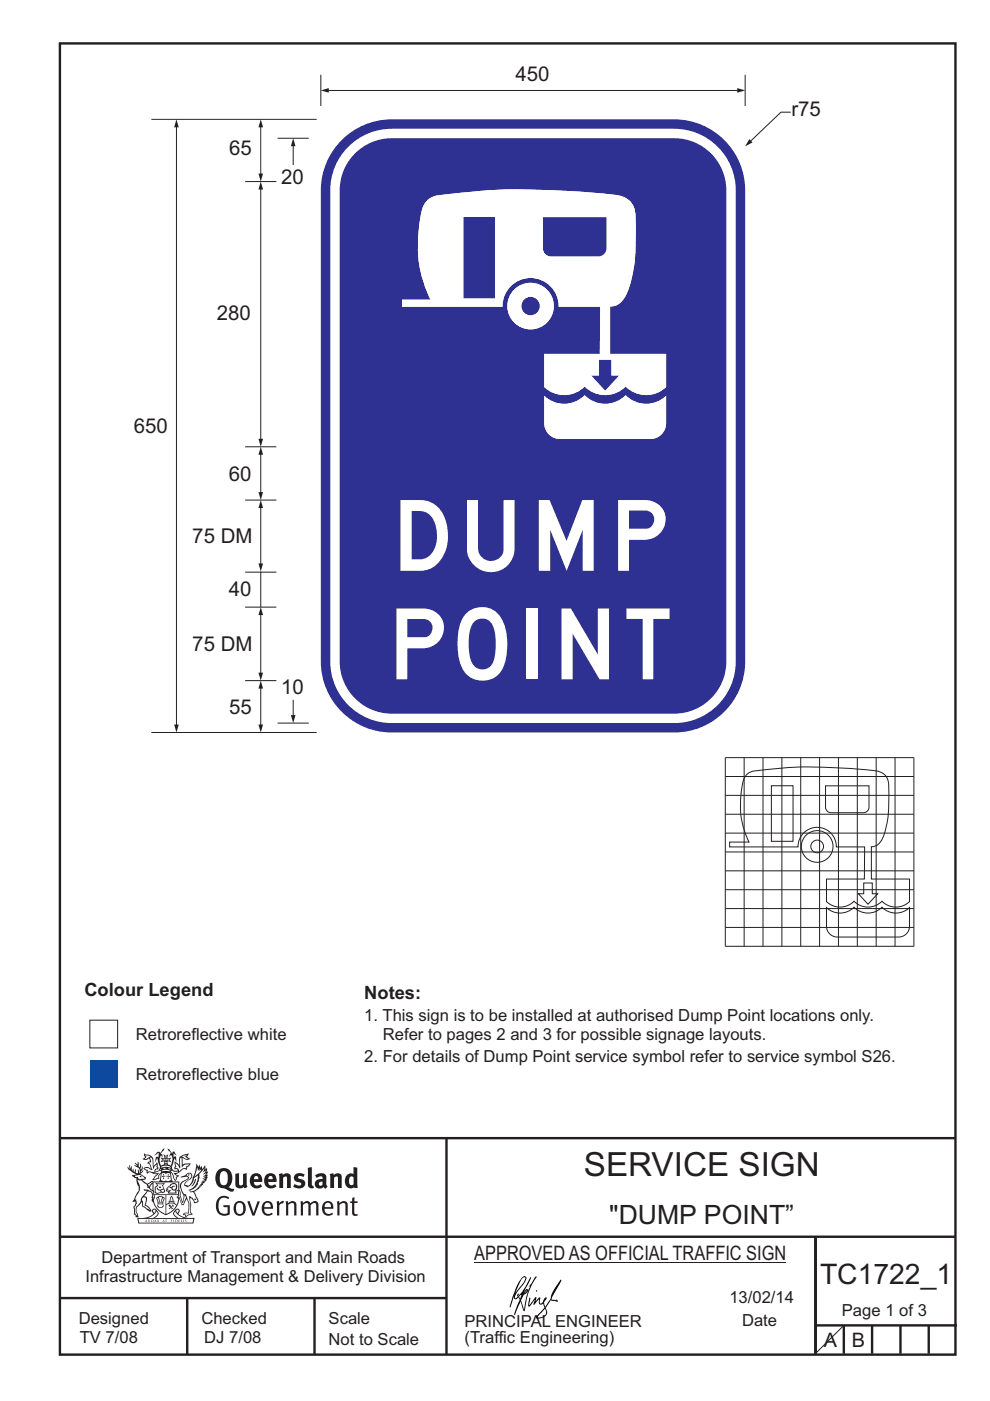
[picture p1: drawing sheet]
<svg xmlns="http://www.w3.org/2000/svg" width="210mm" height="297mm" viewBox="0 0 210 297" stroke-linecap="round" stroke-linejoin="round" font-family="sans-serif">
<g fill="none" stroke="#231f20" stroke-width=".51">
<path d="M12.7 9.2h190v278h-190zM12.7 241.3h189.9M94.7 241.4v45.8M12.7 275.2h82M12.7 262.2h190.1M39.7 275.2v12M66.7 275.2v12M173 262.2v24.8M173 281h30M179 281v6M185 281v6M191 281v6"/>
<path d="M197 281v6"/>
</g>
<path d="M100.6 267.7h66.2" fill="none" stroke="#231f20" stroke-width=".21"/>
<g fill="#231f20">
<path d="M47 248.5a2.55 2.55 0 0 0 0 2.7l.3 .1a.81 .81 0 0 0 1-.9v-.6a1.04 1.04 0 0 0-1.1-1.5zM46.3 248.1a1.82 1.82 0 0 1 2.1-.2 1.82 1.82 0 0 1 .9 1.9 2.29 2.29 0 0 1-.8 1.9l.7 .3h.5l-.2 .6a2.87 2.87 0 0 1-2-.7 2.12 2.12 0 0 1-1.7-3.1z" fill-rule="evenodd"/>
<path d="M49.9 248.9l.8-.2v2a.46 .46 0 0 0 .2 .6 .46 .46 0 0 0 .7-.2v-2.2l.7-.2v2.4l.2 .5-.6 .4-.2-.3a1.02 1.02 0 0 1-1.2 .2 1.02 1.02 0 0 1-.6-1.1z" fill-rule="evenodd"/>
<path d="M54 249.5l-.1 .5h.9a.49 .49 0 0 0-.2-.6 .49 .49 0 0 0-.6 .1zM53.4 249.2a1.34 1.34 0 0 1 1.6-.3 1.34 1.34 0 0 1 .6 1.5v.2h-1.7a.77 .77 0 0 0 .5 .8 .77 .77 0 0 0 .9-.3l.3 .4a1.59 1.59 0 0 1-2.1 .2 1.59 1.59 0 0 1-.4-2z" fill-rule="evenodd"/>
<path d="M57 249.5l-.1 .5h.9a.49 .49 0 0 0-.2-.6 .49 .49 0 0 0-.6 .1zM56.4 249.2a1.34 1.34 0 0 1 1.6-.3 1.34 1.34 0 0 1 .7 1.5v.2h-1.8a.77 .77 0 0 0 .5 .8 .77 .77 0 0 0 .9-.3l.3 .4a1.59 1.59 0 0 1-2 .2 1.59 1.59 0 0 1-.5-2z" fill-rule="evenodd"/>
<path d="M59.1 248.9l.8-.2 .1 .4a.95 .95 0 0 1 1-.3 .95 .95 0 0 1 .7 .8v2.3h-.8v-2.3a.46 .46 0 0 0-.8 .1v2.2h-.9z" fill-rule="evenodd"/>
<path d="M62.5 249.1a1.75 1.75 0 0 1 2.1-.1l-.2 .5-.6-.2a.43 .43 0 0 0-.6 .3l.4 .3a1.04 1.04 0 0 1 1.2 1.2 1.04 1.04 0 0 1-1.4 .9l-1.2-.4 .3-.6 1 .4 .4-.4a.88 .88 0 0 0-1-.5l-.4-.2-.1-.4z" fill-rule="evenodd"/>
<path d="M65.3 247.6l.8-.2 .1 3.8 .2 .2 .2 .5a.88 .88 0 0 1-1-.1 .88 .88 0 0 1-.3-1z" fill-rule="evenodd"/>
<path d="M67.8 250.6a.43 .43 0 0 0-.1 .7 .43 .43 0 0 0 .7-.1v-.7zM66.8 249.2a1.7 1.7 0 0 1 2.4 .1v1.8l.3 .4-.4 .5-.5-.3a1.03 1.03 0 0 1-1.7-.2 1.03 1.03 0 0 1 .8-1.5h.7v-.4a.8 .8 0 0 0-1.2 .1z" fill-rule="evenodd"/>
<path d="M69.9 248.9l.8-.2 .1 .4a.95 .95 0 0 1 1-.3 .95 .95 0 0 1 .7 .8v2.3h-.8v-2.3a.46 .46 0 0 0-.8 .1v2.2h-.8z" fill-rule="evenodd"/>
<path d="M74.3 249.5a1.48 1.48 0 0 0 0 1.7l.4 .1 .3-.2v-1.5l-.3-.2zM75 247.4l.8 .2 .1 4.3h-.7l-.1-.2a1.26 1.26 0 0 1-1.4 0 1.26 1.26 0 0 1-.6-1.3 1.29 1.29 0 0 1 .5-1.3 1.29 1.29 0 0 1 1.4-.2z" fill-rule="evenodd"/>
<path d="M46.4 253.9a1.72 1.72 0 0 1 2.2 0l-.2 .3a1.24 1.24 0 0 0-1.4-.1 1.24 1.24 0 0 0-.7 1.3 1.49 1.49 0 0 0 1.3 2l.7-.2v-1.3h-.9l-.1-.4h1.4v2a1.93 1.93 0 0 1-2.2-.1 1.93 1.93 0 0 1-.7-2.2l.2-.7z" fill-rule="evenodd"/>
<path d="M50.3 255.2a1.65 1.65 0 0 0 .3 2.2 .99 .99 0 0 0 1-1.5 .78 .78 0 0 0-.4-.8 .78 .78 0 0 0-.9 .1zM50 254.9a1.33 1.33 0 0 1 1.6-.1 1.33 1.33 0 0 1 .5 1.5 1.31 1.31 0 0 1-1.3 1.5 1.31 1.31 0 0 1-1.3-1.6l.1-.5z" fill-rule="evenodd"/>
<path d="M52.5 254.7l.4-.1 .9 2.6 .8-2.5h.5l-1.1 3h-.5z" fill-rule="evenodd"/>
<path d="M56.2 255.2l-.2 .7h1.4a.7 .7 0 0 0-.3-.8 .7 .7 0 0 0-.9 .1zM55.9 255a1.22 1.22 0 0 1 1.5-.2 1.22 1.22 0 0 1 .5 1.5h-1.9a.93 .93 0 0 0 .5 1 .93 .93 0 0 0 1.2-.2l.1 .3a1.43 1.43 0 0 1-1.7 .1 1.43 1.43 0 0 1-.6-1.7z" fill-rule="evenodd"/>
<path d="M58.7 254.8l.4-.2 .1 .5 .4-.3 .6-.2-.2 .6a.66 .66 0 0 0-.8 .6v1.9h-.4z" fill-rule="evenodd"/>
<path d="M60.6 254.8l.4-.2 .1 .5a.94 .94 0 0 1 1-.4 .94 .94 0 0 1 .8 .7v2.3h-.5l-.1-2.5a.81 .81 0 0 0-1.2 .3v2.2h-.4z" fill-rule="evenodd"/>
<path d="M63.7 254.7l.5-.1 .1 .5 .4-.3a.78 .78 0 0 1 1.1 .3 .9 .9 0 0 1 1-.5 .9 .9 0 0 1 .7 .8v2.3h-.4l-.1-2.5a.67 .67 0 0 0-1.1 .3v2.2h-.5v-2.4l-.4-.2-.7 .4v2.2h-.5z" fill-rule="evenodd"/>
<path d="M69 255.2l-.2 .7h1.4a.7 .7 0 0 0-.3-.8 .7 .7 0 0 0-.9 .1zM68.7 255a1.22 1.22 0 0 1 1.5-.2 1.22 1.22 0 0 1 .5 1.5h-1.9a.93 .93 0 0 0 .5 1 .93 .93 0 0 0 1.2-.2l.1 .3a1.44 1.44 0 0 1-1.7 .1 1.44 1.44 0 0 1-.6-1.7z" fill-rule="evenodd"/>
<path d="M71.4 254.8l.5-.2 .1 .5a.94 .94 0 0 1 1-.4 .94 .94 0 0 1 .7 .7v2.3h-.4l-.1-2.5a.81 .81 0 0 0-1.2 .3v2.2h-.5z" fill-rule="evenodd"/>
<path d="M74.7 254l.5-.2v.9h.7l-.1 .4h-.7l.1 2.2 .1 .1h.5l.1 .3a.75 .75 0 0 1-1.2-.6v-2h-.4v-.4h.4z" fill-rule="evenodd"/>
<path d="M30.8 244.9l1.1 .3-.9 .5h-.4l.5-.5zM31.8 245.5l.2-.1a2.44 2.44 0 0 1 .4 2l.1 .4 .7-1-.1 .6 .3 .3a.57 .57 0 0 0-.6 .8l-1-.2-.5 .2 .1-.5-.7-.2 .6-.2 1 .5 .1-.1-.6-1.3-.2-.1 .5-.1zM30.7 244.5l-.2 .4 .3 .4-.6 .4a1.04 1.04 0 0 0 1.4-.1l.2 .7h-.4l-.2 .4a.94 .94 0 0 1 .9 1.1l-.2-.1a1.16 1.16 0 0 0-1.5-.1l.3 .4 .4 .2 .1 .5 .2 .2v-.2a.94 .94 0 0 1 1.1 .2h.9l-1.2 1.2a1.13 1.13 0 0 0 1.2-.2l.4-.1-.1-.4 .5-.7a.83 .83 0 0 0-.6 1.1l-.3-.1-.7 .3 1.1-1.4-.5 .2-.5-.1 1.3-.5-.2-.2-.8 .4v-.3l.2-.2 .3 .1 .1-.3-.2-.4v-.6l-.2-.3-.6 .9v-.7a1.42 1.42 0 0 0-1.7-1.8z" fill-rule="evenodd"/>
<path d="M38.5 245.3l.5-.3 .7-.1-.6 .3 .8 .5h-.3zM38.3 245.5h.2l.1 2a1.69 1.69 0 0 1 1.5-.7l-.7 .5 .1 .5a1.1 1.1 0 0 0-1.5 .6l-.1-.5-.2-.2h-.5l.2-.4-.2-.7a1.42 1.42 0 0 1 .8 1.1l.2-.1zM37.1 246.2l.1 1-.2 .3v.5l.6-.1 .1 .2a.96 .96 0 0 1-1.1-.1l-.1 .1a1.06 1.06 0 0 0 1.3 .2v.1a.72 .72 0 0 1-1 .2l.3 .5 .6 .3-.4 .1-.1 .7-.3-.4-.3-1.1-.4-.4 .4 .9a1.54 1.54 0 0 0 .6 1.2l.2-.3a.58 .58 0 0 1 .5-.7l.1-.2h-.3l-.4-.3 .9-.5a.93 .93 0 0 1 1.1-.5l.1 .2 .2-.1 .1-.5a.99 .99 0 0 0 .7-.9l-1.3 .1-.4 .3v-1.5l.9 .4 .8-.3h-.3l-.5-.4 .4-.7-.7 .2a1.46 1.46 0 0 0-1.3 2.1v.4l-.2-.4z" fill-rule="evenodd"/>
<path d="M35.6 248.9l.2 .1-.1 .4h.3l-.3 .1v.5l-.1-.6h-.3l.3-.1z" fill-rule="evenodd"/>
<path d="M34.6 248.9l.2 .1-.1 .3 .4 .1h-.4v.6l-.1-.5-.3-.1h.3z" fill-rule="evenodd"/>
<path d="M34.3 248.8a.57 .57 0 0 1 .9 .2 .57 .57 0 0 1 .9-.2l.2 1.4-.2 .1a.57 .57 0 0 1-.9-.1 .69 .69 0 0 1-1.1 0zM34.2 248.1l-.3 2.1-.2 .4h2.9l-.1-.4-.3-2.1h-.2v.3l-.8-.1-.9 .1 .1-.3z" fill-rule="evenodd"/>
<path d="M34.2 252.4a.3 .3 0 0 0 .6 0 .3 .3 0 0 0-.6 0zM33.3 251l.3 .3-.3 .3a.79 .79 0 0 0 0 1.3l.8-.2-.1-.3a.55 .55 0 0 1-.7-.6h.1l.1 .3 .4 .1 .8-.2-.4-.7 .4-.3-.7 .1zM33 250.7l1.1 .2 .9-.2-.4 .7 .4 1.1a.56 .56 0 0 1-.8 .3l-.2 .1a.73 .73 0 0 1-.9 .1 .73 .73 0 0 1-.3-.9v-.4l.5-.4z" fill-rule="evenodd"/>
<path d="M35.6 251.9l.7-.5a.58 .58 0 0 1 1-.1 .58 .58 0 0 1-.5 .9l-.2-.3a.43 .43 0 0 1 .6-.3v-.1a.57 .57 0 0 0-.8 .2l-.2-.1-.3 .2 .4 .1a.55 .55 0 0 0 .9 .5v.5h-1.3l.3-.4-.1-.2-.6 .1 .2-.2-.2-.1zM35.4 251.8l-.1 .2a.39 .39 0 0 0 .2 .7l.3-.1-.2 .5h1.9l-.1-.8a.86 .86 0 0 0-.1-1.4 .86 .86 0 0 0-1.3 .4z" fill-rule="evenodd"/>
<path d="M36 254.8h.8v.2h-.8zM36.4 253.8l.2 .8h-.4zM36.4 253.5l-.3 .5-.1 .6h-.2v.4l-.7 .4 .1 .2a1.48 1.48 0 0 1 2.2 .1l.2-.1-.6-.5v-.5h-.2l-.1-.6z" fill-rule="evenodd"/>
<path d="M35.8 255.4l.3 .1 .2 .3 .3-.2-.2-.2a.38 .38 0 0 1 .4 .5l-.1-.2-.3 .3 .3 .2-.3 .2-.1-.3-.4 .3-.1-.2 .4-.3-.2-.1-.1 .1z" fill-rule="evenodd"/>
<path d="M34.5 254h.2v.2l-.3 .6h-.1zM33.6 255.3h.9v.2a.55 .55 0 0 1-.8 .4v-.2h-.2zM33.4 254h.2l.2 .8h-.2zM33.6 255h.8l.1 .1-.8 .1zM33.8 253.7h.5l-.2 1.1h-.2zM33.3 253.8l-.1 .3 .3 1.2a.48 .48 0 0 0-.1 .5 .48 .48 0 0 0 .4 .3l.6-.1a.49 .49 0 0 0 .2-.7l.3-1.2-.1-.3a1.42 1.42 0 0 0-1.5 0z" fill-rule="evenodd"/>
<path d="M33.6 251.6h.5l.1 .3h-.4z" fill-rule="evenodd"/>
<path d="M41.3 250.1l.3-.2-.2 .9-.6 .7h-.2l.5-.7z" fill-rule="evenodd"/>
<path d="M39.7 249l.3-.2 .5 .2a.88 .88 0 0 1-.6 1.1 1.22 1.22 0 0 0-.8 1.3l.5 .2a.72 .72 0 0 0 .9-.4l.5-.8 .2-.6 .8-.6v.3a2.85 2.85 0 0 1-2 2.8l.1 .1a2.13 2.13 0 0 0 1.9-1.5l-.1-.2a2.01 2.01 0 0 0 .3-1.8l1.2-1.3-.4 1 .7-.5-.7 1 .8-.4-.8 .8 .7-.1-.9 .5 .8-.1-.8 .4h.7l-.8 .3 .3 .2h-.4l.2 .4-.4-.1 .2 .3h-.4l.1 .3h-.1a2.16 2.16 0 0 1-2 1l.1 .2h.4a.76 .76 0 0 1 .7 .7l.5 1.2-.6 .2a1.45 1.45 0 0 0-1.2-1.3l.3 1.8-.1 1.9 .4 .2a1.07 1.07 0 0 0-1.2 .4v-.3l-.5-.2a.87 .87 0 0 1 1-.1l.1-.7a4.4 4.4 0 0 0-.6-3.1l-.1-.3h-.2a2.16 2.16 0 0 1-.7-2.2l.3-.3 1.2-.8a.55 .55 0 0 0-.4-.7zM37.8 252.4a.76 .76 0 0 1 .3 1.1l.6 1.6 .4-1.7 .2 .1a.61 .61 0 0 1-.1 .9l-.3 .9h-.2l-.7-1.6-.3 .1a1.18 1.18 0 0 0 .1-1.4zM41.8 247.5l.2 .8 .3-.6v.6l.3-.5a1.9 1.9 0 0 1-1.1 1.4l-.3 .3zM38.2 249.6l1.4-.1 .2 .1v.3l-.5 .3a1.26 1.26 0 0 0-1 1.9l.2 .7a1.84 1.84 0 0 1 .2 2l-.4-1.3a.96 .96 0 0 0-.4-1.3l-.4 .3a.78 .78 0 0 1-.1 1.3l.2 .2h.4l.4 1.1a.38 .38 0 0 0 .2 .4 .38 .38 0 0 0 .4-.1l.6-1.2a2.94 2.94 0 0 1 .3 2.5v.5l-.8-.1-.3 .4v.2l.4-.1 .1 .4 .2 .1a1.02 1.02 0 0 1 1.3-.5l-.1-.4-.3-.1 .2-1.7-.3-1.4 .1 .1a1.14 1.14 0 0 1 .7 .9 .63 .63 0 0 0 .9-.2 .63 .63 0 0 0-.2-.8l-.6-1.3 .9-.6 .2-.3 .2-.1v-.2h.3l-.1-.3h.4l-.1-.3 .5-.1-.2-.2 .5-.4 .1-.2-.3 .1 .5-.6-.3 .1 .3-.6-.4 .1 .4-.5v-.3l-.3 .2 .1-.6v-.3l-.4 .3-.1-.8-.5 .8-.2-.7-.2 .5-.3-.8-.1 .6-.5-.8-.1 1.4-.7 1.9a1.81 1.81 0 0 1-.9 1.4l-.6-.2a1.75 1.75 0 0 1 1.1-1.2 .75 .75 0 0 0 .1-1.3 .75 .75 0 0 0-1.2 .5z" fill-rule="evenodd"/>
<path d="M41.2 254.2l.3-.1 .1 .3h-.4z" fill-rule="evenodd"/>
<path d="M29.4 258.4h11.6l-.2 .8h-11.3zM31.3 258.2l.5-.1a2.48 2.48 0 0 0 1.4-1.3l.2 .6-.5 .5-.4 .3zM32.5 256.6l.3-.2 .2 .2-.3 .6zM37.2 256.8a2.65 2.65 0 0 0 1.8 1.4h-1.1l-.5-.3-.5-.5zM37.4 256.6l.2-.2 .3 .2-.3 .6zM29.2 258.2l.1 1.2h11.7l.3-1.1-.2-.1a4.1 4.1 0 0 1-3.3-.9l.3-.4-.1-.5a1.06 1.06 0 0 0-1.3 .9l.2 .4 .6 .5h-4.7l.3-.1a.84 .84 0 0 0 .6-.7 .84 .84 0 0 0-.5-.9l-.3-.2-.5 .1-.1 .5 .3 .4a4.2 4.2 0 0 1-3.4 .9z" fill-rule="evenodd"/>
<path d="M31 258.7l.1 .2h-.2zM31 258.6l-.3 .5 .4-.1 .2 .1z" fill-rule="evenodd"/>
<path d="M31.3 258.6h.2v.4a.25 .25 0 0 0 .3-.1 .25 .25 0 0 0-.1-.3h.1a.29 .29 0 0 1 0 .4 .29 .29 0 0 1-.4 0 .29 .29 0 0 1 0-.4z" fill-rule="evenodd"/>
<path d="M32.2 258.6a.22 .22 0 0 1 .3 .2 .22 .22 0 0 1-.3 .2zM32 258.6v.5a.33 .33 0 0 0 .5-.1 .33 .33 0 0 0 0-.4 .33 .33 0 0 0-.5 0z" fill-rule="evenodd"/>
<path d="M32.9 258.7l.1 .2h-.2zM32.9 258.6l-.2 .5 .3-.1 .2 .1z" fill-rule="evenodd"/>
<path d="M33.3 258.6h.2v.2l.3-.2-.2 .2 .2 .3-.3-.2-.1 .2h-.1l.2-.3z" fill-rule="evenodd"/>
<path d="M34.7 258.7l.1 .2h-.2zM34.7 258.6l-.3 .5 .4-.1 .2 .1z" fill-rule="evenodd"/>
<path d="M35 258.6h.4h-.1v.5h-.2l.1-.5z" fill-rule="evenodd"/>
<path d="M36.2 258.6h.3h-.2v.2h.2h-.2l.1 .3h-.2z" fill-rule="evenodd"/>
<path d="M36.7 258.6h.2v.5h-.2z" fill-rule="evenodd"/>
<path d="M37.3 258.6a.22 .22 0 0 1 .3 .2 .22 .22 0 0 1-.3 .2zM37.1 258.6v.5a.33 .33 0 0 0 .5-.1 .33 .33 0 0 0 0-.4 .33 .33 0 0 0-.5 0z" fill-rule="evenodd"/>
<path d="M37.8 258.6h.3h-.1v.2h.1h-.1v.2l.1 .1h-.3z" fill-rule="evenodd"/>
<path d="M38.3 258.6h.3l-.1 .4 .2 .1h-.4z" fill-rule="evenodd"/>
<path d="M38.9 258.6h.2v.5h-.2z" fill-rule="evenodd"/>
<path d="M39.3 258.6h.2l-.2 .1 .2 .2-.1 .2h-.1v-.2l.2 .1z" fill-rule="evenodd"/>
<path d="M34.2 247.4a1.51 1.51 0 0 1 2 .2 2.67 2.67 0 0 0-2.1 0zM35.7 247.6l.4 .2 .1 .2-.4-.1zM34.6 247.7l.4-.1 .2 .2h-.4zM34 247.9l.3 .1-.3 .1zM34.9 246.9l.3-.2 .2 .2zM34.9 245.7h.2v.4h-.2zM35 245.1l.2 .2 .2-.2-.1 .4h-.2zM35.1 246.3h.2l.1 .4-.2-.2-.2 .2zM35.3 245.7h.2v.4h-.2zM34.4 245.7l.3 .1v.2l-.3 .1 .2-.2zM35.7 245.8l.3-.1-.2 .2 .2 .2-.4-.1zM32.7 244.9l1-.5-.1 1-.2-.1-.4 .1-.2 1.1 .5-1 .2 .9a1.84 1.84 0 0 1 .3 1.7l.4 .1a2.48 2.48 0 0 1 2.2 .1l.2-.3-.2-.7 .7-1.7 .4 .6-.2-1-.2-.1-.2 .3v-.9l.6 .4-.6-.7h-.3l-.1 .4-.5-.8-.5-.3 .2 .4 .5 .6-.4 .7 .4-.3a2.06 2.06 0 0 1 0 2.2l-.6-.2-.1-.6 .1-.1 .8 .2-.4-.5 .4-.5-.7 .2-.2-.2 .2-.7-.5 .4-.5-.4 .2 .7-.2 .2-.7-.2 .4 .5-.4 .5 .7-.2 .2 .1-.2 .6-.5 .2a2.02 2.02 0 0 1 0-2.2l.3 .5-.1-.6-.3-.1 .8-1.2-.5 .3-.4 .7-.2-.3a.8 .8 0 0 0-.8 .5z" fill-rule="evenodd"/>
<path d="M29.2 250.1l.3 .2a.61 .61 0 0 1 .8 .3l.3 .2a.8 .8 0 0 1 .6 1l.4 .1 .5 .6a1 1 0 0 1 .5 1l-.1 .7v-.5h-.1a.96 .96 0 0 0-.8-1.3l-.3-.2h-.6l-.1-.1-.2 .1 .2 .3h.5l-1.1 1.4-.2 .9-.4 .6a1.33 1.33 0 0 0-.5 1.8l.2 .5a1.26 1.26 0 0 1-.5-1.4l-.1-.4a1.56 1.56 0 0 0 .4-1.7l-.3 .2 .2-.5a3.2 3.2 0 0 0 .7-3zM30.4 253.9h.4a2.06 2.06 0 0 1-.1 1.6l.7 .5 .4 .5-.6-.2-.8-.6-.1-.9a.51 .51 0 0 1 .1-.9zM28.6 249.3a1.52 1.52 0 0 1 2.1 .6l-1.1 .1-.2-.1-.2-.4-.4 .1zM27.5 247v.8l-.3-.4-.2 .1a3.1 3.1 0 0 0 2 1.5l-1 .1 .5 .6 .5 .1v1.1a1.84 1.84 0 0 1-.2 2.5l-.4 .9-.4 .4 .3 .1 .4-.1 .1 .4-.2 .5-.3 .2 .1 1.8 .2-.1 .2 .6h.2l.4-.1-.1-.5a1.3 1.3 0 0 1-.1-1.6l.8-1.1 .2 1.1 .6 .2 .4 .6 .2-.2 .2 .4 .5-.1a1.85 1.85 0 0 0-1.2-1.3l.1-.3a1.39 1.39 0 0 0 0-1.5h-.5l.5-.6a.66 .66 0 0 1 .9-.4 .66 .66 0 0 1 .3 .9l-.1 .4h.2v.1l-.2 .3 .2 .5 .2-.3a2.24 2.24 0 0 0 .1-2.2 .73 .73 0 0 1-.7-.6 .73 .73 0 0 1 .5-.8l.1-.2a.94 .94 0 0 0-.9 .8 .48 .48 0 0 1-.1-.5 .48 .48 0 0 1 .5-.3l.5-.3a.51 .51 0 0 0-.8 .2l-.5 .3-1-.8 .6-.1 .1-.5-1.1-.7 .5-.4v-.4l-.5 .5 .1-.2a.69 .69 0 0 0 .2-1.1v.5l-.3 .2 .1-1.1-.3-.2 .1 .6-.1 .2-.4-1.2v.6l-.7-.3 .6 .6-.6-.2 .2 .3a1 1 0 0 1 .8 1.5l-.2-.8v.8l-.5-.2-.1-.7-.2 .6-.2-.1v-.6l-.2 .4-.2-.2 .1-.7-.2 .5z" fill-rule="evenodd"/>
<path d="M29.5 249.5l.3-.2 .3 .3z" fill-rule="evenodd"/>
<path d="M32.4 250.5h5.6v2l-.2-.1v-1.7h-5.2v2.5h5.2v-.8l.1 .2-.1 1.1v-.3h-2.5v4a4.1 4.1 0 0 0 2.6-3.6l.1-.1a4 4 0 0 1-2.8 3.9 4.2 4.2 0 0 1-2.8-4.7l.1 1.3 .1-.1a3.8 3.8 0 0 0 2.5 3.3v-4h-2.5l-.2-.9z" fill-rule="evenodd"/>
<circle cx="40" cy="249.1" r=".17"/>
</g>
<g fill="#000">
<path d="M111.6 273.7l.2-.2-.5 .7zM110.4 274.5l.2 .1-.3 .8-.2-.5zM110.9 270.9h.5a9.3 9.3 0 0 1-2 3.1l-.1 .3 1-2.5zM110.6 271a14.7 14.7 0 0 0-2.2 4.9l-.3 1.2 .1 .1 .8-2.3a.42 .42 0 0 0 .2 .6 .42 .42 0 0 0 .6-.3l.2-.1 .2 .5-1.1 3.2h.2l1.1-2.9 .6 1.9 .2 .2 .2-.5a13.5 13.5 0 0 1 2-6.2l.4-.5-.1-.2-1.6 2.1 .4-.1a14.9 14.9 0 0 0-1.3 5.1l-.4-1.1a1.39 1.39 0 0 1 .2-1.9l.1-.2a.92 .92 0 0 0 .8-1.2 .75 .75 0 0 0-.8 .7l-.1 .2 1.6-3.4h-.1l-.4 .7a10.5 10.5 0 0 1-2.2 3.3l.2-.5a.32 .32 0 0 0-.4 .2 .32 .32 0 0 0 .1 .4l-.5 .4a3.2 3.2 0 0 1 1.1-2.3l.5-.6a2.49 2.49 0 0 0 .7-1.6l-.4-.2z" fill-rule="evenodd"/>
<path d="M113.7 273.6l.3 .2h-.3z" fill-rule="evenodd"/>
<path d="M115.6 277.5a1.15 1.15 0 0 1 .1 1.3 1.15 1.15 0 0 1-1.2 .5l-.6 .1zM112.2 275.2l-.2 1.6 .2 .2 1.2-1.5-.2 1.1 1.1-1.1a.94 .94 0 0 0 .4 1.1l.5-.3 .3 .9-1.2 1.3a.98 .98 0 0 0-.5 1 1.9 1.9 0 0 0 2.3-1.3l-.1-.2a1.02 1.02 0 0 1 .2-1.4l.6-1 1.5 .3-.2-.4v.2l-1.1-.1v-.3l2-3.6 .1-.2-.2-.2-1.7 2.8a6.6 6.6 0 0 1-1.6 2.9l-.1-.2a1.01 1.01 0 0 1 .4-1.4l.1-.2-.3-.1-.4 .4-.1 .5-.6 .4-.1-.4 .1-.9-.2-.1-.9 1 .3-1h-.2l-1.4 1.8 .3-1.5v-.1z" fill-rule="evenodd"/>
</g>
<path d="M19.1 216.3h5.8v5.9h-5.8z" fill-rule="evenodd" fill="#fff" stroke="#231f20" stroke-width=".21"/>
<path d="M19.1 224.7h5.8v5.9h-5.8z" fill="#004fa3"/>
<path d="M55.3 40v53.2" fill="none" stroke="#231f20" stroke-width=".21"/>
<g fill="#231f20">
<path d="M55.3 38.5l.5 1.7h-1z"/>
<path d="M54.8 93h1l-.5 1.7z"/>
</g>
<path d="M32.1 25.3h35.1M52 94.7h6.6M55.3 96.3v8.2M52 106h6.6M52 121.3h6.6M32.1 155.3h35.1" fill="none" stroke="#231f20" stroke-width=".21"/>
<g fill="#231f20">
<path d="M55.3 94.7l.5 1.7h-1z"/>
<path d="M54.8 104.3h1l-.5 1.7z"/>
</g>
<path d="M37.4 26.8v127" fill="none" stroke="#231f20" stroke-width=".21"/>
<g fill="#231f20">
<path d="M36.9 153.6h1l-.5 1.7z"/>
<path d="M37.4 25.3l.5 1.7h-1z"/>
</g>
<path d="M55.3 107.6v12" fill="none" stroke="#231f20" stroke-width=".21"/>
<g fill="#231f20">
<path d="M54.8 119.5h1l-.5 1.7z"/>
<path d="M55.3 106l.5 1.7h-1z"/>
</g>
<path d="M55.3 130.3v12.5" fill="none" stroke="#231f20" stroke-width=".21"/>
<g fill="#231f20">
<path d="M55.3 128.7l.5 1.7h-1z"/>
<path d="M54.8 142.6h1l-.5 1.7z"/>
</g>
<path d="M62.2 148.4v3.4" fill="none" stroke="#231f20" stroke-width=".21"/>
<path d="M61.7 151.6h1l-.5 1.7z" fill="#231f20"/>
<path d="M58.9 29.3h6.6M62.2 30.8v4.2M58.9 153.3h6.6" fill="none" stroke="#231f20" stroke-width=".21"/>
<path d="M62.2 29.3l.5 1.7h-1z" fill="#231f20"/>
<path d="M68.1 15.9v6.6M52 38.5h6.6M55.3 26.8v10.1" fill="none" stroke="#231f20" stroke-width=".21"/>
<g fill="#231f20">
<path d="M54.8 36.8h1l-.5 1.7z"/>
<path d="M55.3 25.3l.5 1.7h-1z"/>
</g>
<path d="M69.6 19.2h86.9" fill="none" stroke="#231f20" stroke-width=".21"/>
<g fill="#231f20">
<path d="M156.4 18.7l1.7 .5-1.7 .5z"/>
<path d="M68 19.2l1.7-.5v1z"/>
</g>
<path d="M52 128.7h6.6M55.3 121.2v7.5M52 144.3h6.6M55.3 145.8v8" fill="none" stroke="#231f20" stroke-width=".21"/>
<g fill="#231f20">
<path d="M54.8 153.6h1l-.5 1.7z"/>
<path d="M55.3 144.3l.5 1.7h-1z"/>
</g>
<path d="M167.7 23.8h-2.1l-6.4 6.2" fill="none" stroke="#231f20" stroke-width=".21"/>
<path d="M158.9 29.5l.7 .7-1.5 .8z" fill="#231f20"/>
<path d="M72.5 29.7a15 15 0 0 1 10.6-4.4h60a15 15 0 0 1 15 15v100a15 15 0 0 1-15 15h-60a15 15 0 0 1-15-15v-100a15 15 0 0 1 4.4-10.6z" fill-rule="evenodd" fill="#2e3092"/>
<path d="M74.4 30.7a13 13 0 0 1 8.7-3.4h60a13 13 0 0 1 13 13v100a13 13 0 0 1-13 13h-60a13 13 0 0 1-13-13v-100a13 13 0 0 1 4.3-9.6z" fill-rule="evenodd" fill="#fff"/>
<path d="M75.3 32.5a11 11 0 0 1 7.8-3.2h60a11 11 0 0 1 11 11v100a11 11 0 0 1-11 11h-60a11 11 0 0 1-11-11v-100a11 11 0 0 1 3.2-7.8z" fill-rule="evenodd" fill="#2e3092"/>
<path d="M158 15.9v6.6" fill="none" stroke="#231f20" stroke-width=".21"/>
<g fill="#fff">
<path d="M115.4 83.9v5.8a3.4 3.4 0 0 0 3.4 3.4h19.1a3.4 3.4 0 0 0 3.4-3.4v-5.8a6.1 6.1 0 0 1-8.6-.1 6.1 6.1 0 0 1-8.7 0 6.1 6.1 0 0 1-8.6 .1zM90.7 42.4a7.2 7.2 0 0 0-1.7 4.5 26.3 26.3 0 0 0 2.3 16.6h-6v1.5h21.3a6 6 0 0 1 5.9-6.1 6 6 0 0 1 6 6.1h8.8l-.1 10h-11.8v7.1a6.1 6.1 0 0 0 8.6-.2 6.1 6.1 0 0 0 8.7 0 6.1 6.1 0 0 0 8.6 .2v-7.1h-11.9v-10a3.5 3.5 0 0 0 3.3-2.2 31.1 31.1 0 0 0 2.2-13.8l-.1-2a6.1 6.1 0 0 0-1-4.2 5 5 0 0 0-3.6-1.5 172.8 172.8 0 0 0-28.3-.8l-7.8 .8a5.1 5.1 0 0 0-3.4 1.1zM107.6 64.9a5 5 0 0 1 9.9 0 5 5 0 0 1-9.9 0zM110.6 64.9a1.98 1.98 0 0 1 3.9 0 1.98 1.98 0 0 1-3.9 0zM98.3 46h6.7v17.3h-6.7zM115.1 46v6.7a1.74 1.74 0 0 0 1.8 1.7h10a1.74 1.74 0 0 0 1.8-1.7v-6.7zM127 76.3h2.7v3.3h1.7l-3 3.3-3-3.3h1.6z" fill-rule="evenodd"/>
<path d="M115.4 83.9v5.8a3.4 3.4 0 0 0 3.4 3.4h19.1a3.4 3.4 0 0 0 3.4-3.4v-5.8a6.1 6.1 0 0 1-8.6-.1 6.1 6.1 0 0 1-8.7 0 6.1 6.1 0 0 1-8.6 .1zM90.7 42.4a7.2 7.2 0 0 0-1.7 4.5 26.3 26.3 0 0 0 2.3 16.6h-6v1.5h21.3a6 6 0 0 1 5.9-6.1 6 6 0 0 1 6 6.1h8.8l-.1 10h-11.8v7.1a6.1 6.1 0 0 0 8.6-.2 6.1 6.1 0 0 0 8.7 0 6.1 6.1 0 0 0 8.6 .2v-7.1h-11.9v-10a3.5 3.5 0 0 0 3.3-2.2 31.1 31.1 0 0 0 2.2-13.8l-.1-2a6.1 6.1 0 0 0-1-4.2 5 5 0 0 0-3.6-1.5 172.8 172.8 0 0 0-28.3-.8l-7.8 .8a5.1 5.1 0 0 0-3.4 1.1zM107.6 64.9a5 5 0 0 1 9.9 0 5 5 0 0 1-9.9 0zM110.6 64.9a1.98 1.98 0 0 1 3.9 0 1.98 1.98 0 0 1-3.9 0zM98.3 46h6.7v17.3h-6.7zM115.1 46v6.7a1.74 1.74 0 0 0 1.8 1.7h10a1.74 1.74 0 0 0 1.8-1.7v-6.7zM127 76.3h2.7v3.3h1.7l-3 3.3-3-3.3h1.6z" fill-rule="evenodd"/>
</g>
<g fill="none" stroke="#231f20" stroke-width=".21">
<path d="M153.8 160.6h40v40h-40zM153.8 176.6h40M153.8 172.6h40M153.8 168.6h40M153.8 164.6h40M157.8 160.6v40M158.2 164.4a3.2 3.2 0 0 1 2.7-1 97.7 97.7 0 0 1 25.7 .2 2.79 2.79 0 0 1 1.9 3v1.7a23.2 23.2 0 0 1-1.5 9.8 2.41 2.41 0 0 1-2.2 1.4v6.9h8.1v4.8a4.2 4.2 0 0 1-5.8-.1 4.2 4.2 0 0 1-6 0 4.2 4.2 0 0 1-5.8 .1v-4.8h8l.1-6.8h-6a4.1 4.1 0 0 0-4.1-4.2 4.1 4.1 0 0 0-4 4.2h-14.5v-1.1h4.1a18.2 18.2 0 0 1-1-13.7zM161.8 160.6v40M163.6 166.6h4.6v11.8h-4.6zM165.8 160.6v40M169.8 160.6v40M173.8 160.6v40"/>
<path d="M175.1 166.6h9.2v4.5a1.18 1.18 0 0 1-1.2 1.2h-6.8a1.18 1.18 0 0 1-1.2-1.2zM177.8 160.6v40M181.8 160.6v40M185.8 160.6v40M189.8 160.6v40M153.8 196.6h40M153.8 192.6h40M153.8 188.6h40M153.8 184.6h40M153.8 180.6h40M175.3 192.4a4.2 4.2 0 0 0 5.8-.1 4.2 4.2 0 0 0 6 0 4.2 4.2 0 0 0 5.8 .1v4a2.29 2.29 0 0 1-2.3 2.3h-13a2.3 2.3 0 0 1-2.3-2.3zM183.2 187.2h1.8v2.3h1.1l-2 2.2-2-2.2h1.1z"/>
<path d="M179 281l-6.3 6.2"/>
<circle cx="173.3" cy="179.5" r="1.35"/>
<circle cx="173.3" cy="179.5" r="3.4"/>
</g>
<g font-size="15" fill="#fff">
<text x="84.9" y="121">DUMP</text>
<text x="84.1" y="144">POINT</text>
</g>
<text font-size="7.1" fill="#231f20" x="123.8" y="249.3">SERVICE SIGN</text>
<text font-size="6" fill="#231f20" x="173.9" y="272.2">TC1722_1</text>
<text font-size="5.6" fill="#231f20" x="129.2" y="259.5">&quot;DUMP POINT”</text>
<g font-size="4.3" fill="#231f20">
<text x="109.3" y="17.2">450</text>
<text x="167.9" y="24.5">r75</text>
<text x="48.6" y="32.8">65</text>
<text x="59.6" y="39">20</text>
<text x="46" y="67.8">280</text>
<text x="28.4" y="91.9">650</text>
<text x="48.5" y="101.9">60</text>
<text x="40.8" y="115.1">75 DM</text>
<text x="48.5" y="126.5">40</text>
<text x="40.8" y="138.1">75 DM</text>
<text x="59.6" y="147.1">10</text>
<text x="48.6" y="151.3">55</text>
</g>
<g font-size="4.2" fill="#231f20">
<text x="100.6" y="267.2">APPROVED AS OFFICIAL TRAFFIC SIGN</text>
<text x="174.7" y="285.6">A</text>
<text x="180.7" y="285.6">B</text>
</g>
<g font-size="3.9" fill="#231f20">
<text x="17.9" y="211.1">Colour Legend</text>
<text x="77.3" y="211.7">Notes:</text>
</g>
<g font-size="3.5" fill="#231f20">
<text x="28.8" y="220.5">Retroreflective white</text>
<text x="77.3" y="216.5">1. This sign is to be installed at authorised Dump Point locations only.</text>
<text x="81.2" y="220.5">Refer to pages 2 and 3 for possible signage layouts.</text>
<text x="77.3" y="225.2">2. For details of Dump Point service symbol refer to service symbol S26.</text>
<text x="28.8" y="228.9">Retroreflective blue</text>
<text x="21.5" y="267.8">Department of Transport and Main Roads</text>
<text x="18.1" y="271.8">Infrastructure Management &amp; Delivery Division</text>
<text x="16.7" y="280.7">Designed</text>
<text x="42.7" y="280.7">Checked</text>
<text x="69.7" y="280.7">Scale</text>
<text x="98.5" y="281.4">PRINCIPAL ENGINEER</text>
<text x="154.7" y="276.2">13/02/14</text>
<text x="157.4" y="281.2">Date</text>
<text x="178.6" y="279.1">Page 1 of 3</text>
<text x="16.9" y="284.8">TV 7/08</text>
<text x="43.3" y="284.8">DJ 7/08</text>
<text x="69.7" y="285.2">Not to Scale</text>
<text x="98.5" y="284.8">(Traffic Engineering)</text>
</g>
</svg>
